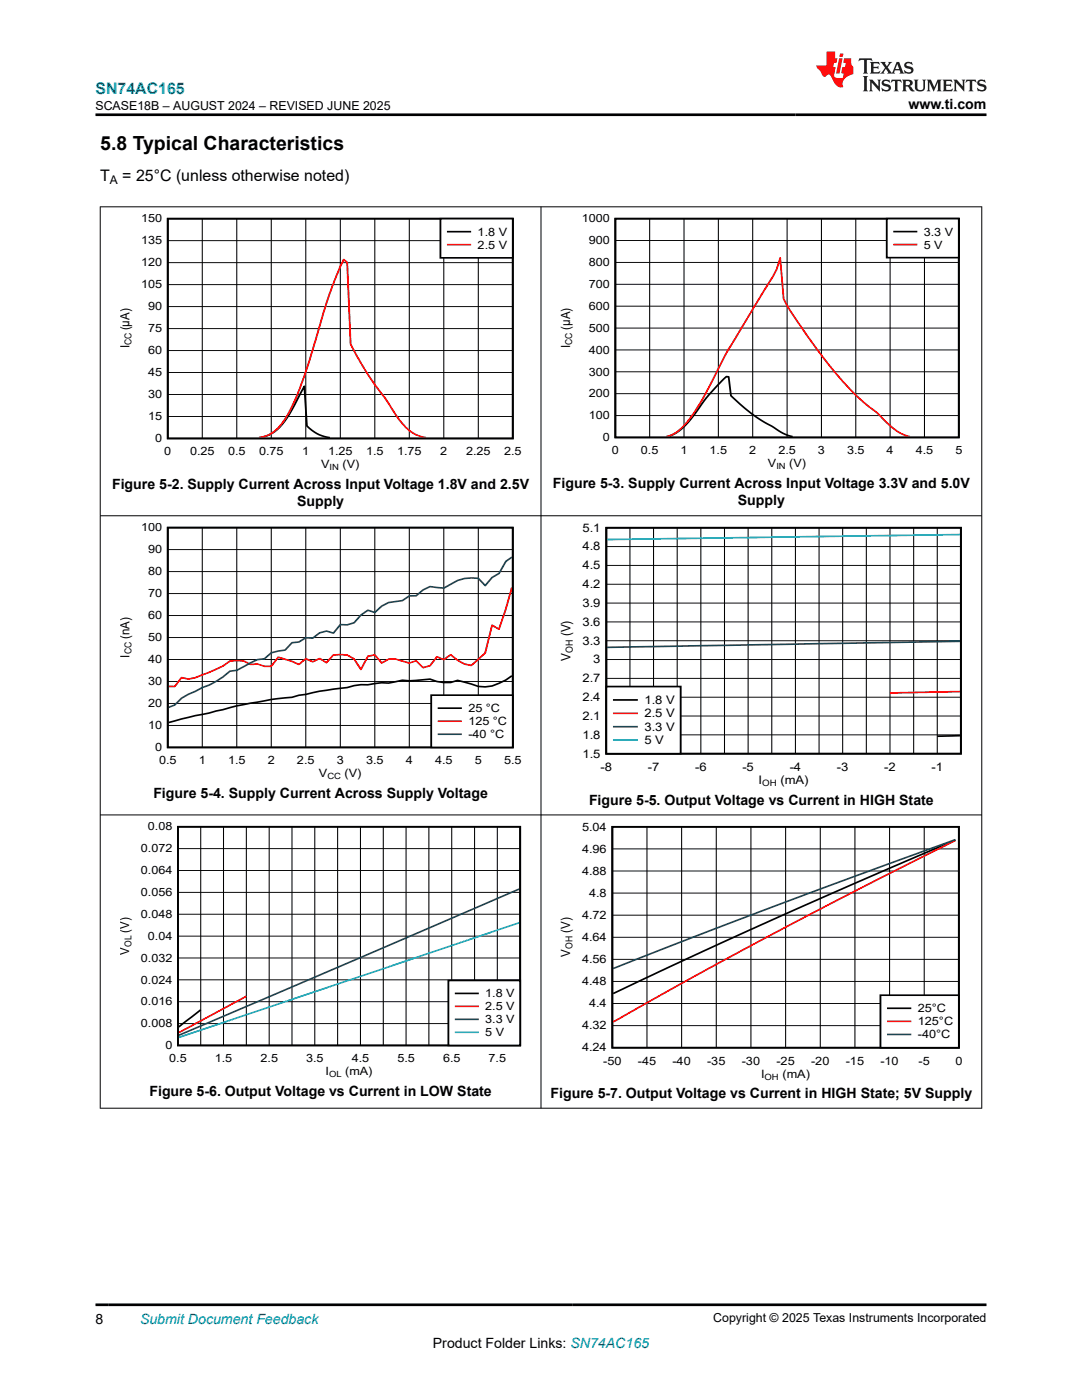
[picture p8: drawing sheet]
<svg xmlns="http://www.w3.org/2000/svg" width="216mm" height="279mm" viewBox="0 0 216 279" stroke-linecap="round" stroke-linejoin="round" font-family="sans-serif">
<path d="M33.5 43.6h68.8v43.9h-68.8zM51.7 87.3a7.3 7.3 0 0 0 5.6-3.9l3.4-6.3 .5 7.9a7.4 7.4 0 0 0 4.6 2.3" fill="none" stroke="#000" stroke-width=".35"/>
<g fill="none" stroke="#000" stroke-width=".2">
<path d="M33.5 56.8h68.8M33.5 52.4h68.8M33.5 48h68.8M40.4 43.6v43.9M47.2 43.6v43.9M54.1 43.6v43.9M61 43.6v43.9M67.9 43.6v43.9M74.8 43.6v43.9M81.7 43.6v43.9M88.6 43.6v43.9M95.4 43.6v43.9"/>
<path d="M33.5 78.7h68.8M33.5 74.3h68.8M33.5 70h68.8M33.5 65.6h68.8M33.5 61.2h68.8M33.5 83.1h68.8"/>
</g>
<path d="M51.7 87.3a6.8 6.8 0 0 0 5.2-3.7 57.2 57.2 0 0 0 5.5-13.8 114.4 114.4 0 0 1 5.5-16.6l.7-1.4 .7 .6 .7 16.3a57.5 57.5 0 0 0 6.9 10.8l2 3.2a9.8 9.8 0 0 0 4.8 4.3l1.3 .3" fill="none" stroke="#f00" stroke-width=".35"/>
<path d="M87.9 43.6h14.4v7.9h-14.4z" fill-rule="evenodd" fill="#fff"/>
<path d="M87.9 43.6h14.4v7.9h-14.4zM89.4 46.2h4.4M122.8 43.6h68.5v43.7h-68.5zM133.1 87.1a8.9 8.9 0 0 0 5.1-3.8l.9-1.3a37.9 37.9 0 0 1 5.8-6.8h.5l.5 3.8a37.1 37.1 0 0 0 9 6.7 8.2 8.2 0 0 0 3.3 1.4" fill="none" stroke="#000" stroke-width=".35"/>
<path d="M89.4 48.8h4.4M133 87.1a8.2 8.2 0 0 0 4.9-3.8 94.5 94.5 0 0 0 6.8-12.4l8.2-13.7a17 17 0 0 0 2.8-5.7l.7 8.1a86.7 86.7 0 0 0 6.1 9.4 57.1 57.1 0 0 0 12.4 13.3 18.5 18.5 0 0 0 5.5 4.5l1.2 .3" fill="none" stroke="#f00" stroke-width=".35"/>
<g fill="none" stroke="#000" stroke-width=".2">
<path d="M122.8 56.7h68.5M122.8 52.4h68.5M122.8 48h68.5M129.6 43.6v43.7M136.5 43.6v43.7M143.3 43.6v43.7M150.2 43.6v43.7M157.1 43.6v43.7M163.9 43.6v43.7M170.8 43.6v43.7M177.6 43.6v43.7M184.5 43.6v43.7"/>
<path d="M122.8 78.6h68.5M122.8 74.2h68.5M122.8 69.8h68.5M122.8 65.5h68.5M122.8 61.1h68.5M122.8 82.9h68.5"/>
</g>
<path d="M176.9 43.6h14.4v7.8h-14.4z" fill-rule="evenodd" fill="#fff"/>
<path d="M176.9 43.6h14.4v7.8h-14.4zM178.4 46.2h4.5M33.5 105.3h68.8v43.9h-68.8zM102.1 134.9a10.7 10.7 0 0 1-5.3 2.2l-1.4-.1-4.1-1.2a7.1 7.1 0 0 1-5.5-.3l-4.1 .4-1.4-.1-2.8 .5h-1.3l-2.8 .4-1.4-.1-2.7 .6a65 65 0 0 0-11 2l-2.8 .2a103.7 103.7 0 0 0-13.8 2.9l-2.7 .5-5.3 1.4" fill="none" stroke="#000" stroke-width=".35"/>
<path d="M178.4 48.8h4.5M102.1 117.3l-1.2 4.2-1.3 4.1-1.4-.8-1.4 5.5-2.7 2.5-1.4-.3-1.4-.7-1.4-1.1-1.3 .9-1.4-.5-1.4 1.8-1.4 .4-1.4-1.4-1.3 .4-2.8-.8h-1.4l-1.3 .8-1.4-1.6-1.4 .3-1.4 2.6-1.3-2.1-1.4-.8h-2.8l-1.4 1.5-1.3-.8-1.4 .7-1.4-.6-1.4 1.1-1.3-.6-2.8-.8-1.4 1.8h-1.3l-1.4-.5-1.4 .1-1.4-.7h-2.7a25.4 25.4 0 0 1-6.9 3.3l-1.4 .3-1.4-.3-1.3 1.8h-1.2" fill="none" stroke="#f00" stroke-width=".35"/>
<g fill="none" stroke="#000" stroke-width=".2">
<path d="M33.5 118.5h68.8M33.5 114.1h68.8M33.5 109.7h68.8M40.4 105.3v43.9M47.2 105.3v43.9M54.1 105.3v43.9M61 105.3v43.9M67.9 105.3v43.9M74.8 105.3v43.9M81.7 105.3v43.9M88.6 105.3v43.9M95.4 105.3v43.9"/>
<path d="M33.5 136h68.8M33.5 131.6h68.8M33.5 127.2h68.8M33.5 122.8h68.8M33.5 144.8h68.8M33.5 140.4h68.8"/>
</g>
<path d="M102.1 111.2l-1.2 .8-1.3 2.4-1.4 .8-1.4 1.7-1.4-1.5a7.5 7.5 0 0 0-5.5 1.2l-1.3 .8-2.8-.3-1.4 .6-1.4 1.2h-1.3l-1.4 1-2.8 .4-1.3 .7-1.4 1.2-1.4-.4-1.4 .9-1.3 1.6-1.4 .4h-1.4l-1.4 1.7-1.4-.5-1.3 .4-1.4 1.1-1.4-.1-1.4 .8-1.3 .2-1.4 1.4-2.8 .6-1.3 1.2-1.4 .1-4.2 2.2-1.3 .1a15 15 0 0 1-5.5 3.3l-4.2 2.1-1.3 1.4-1.2 .5" fill="none" stroke="#156" stroke-width=".35"/>
<path d="M86 138.7h16.3v10.5h-16.3z" fill-rule="evenodd" fill="#fff"/>
<path d="M86 138.7h16.3v10.5h-16.3zM87.5 141.3h4.5" fill="none" stroke="#000" stroke-width=".35"/>
<path d="M87.5 143.9h4.5" fill="none" stroke="#f00" stroke-width=".35"/>
<path d="M87.5 146.5h4.5" fill="none" stroke="#156" stroke-width=".35"/>
<path d="M121 105.3h70.7v45.1h-70.7zM191.5 146.8l-4.5 .1" fill="none" stroke="#000" stroke-width=".36"/>
<g fill="none" stroke="#000" stroke-width=".2">
<path d="M121 116.6h70.7M121 112.8h70.7M121 109.1h70.7M125.7 105.3v45.1M130.4 105.3v45.1M135.1 105.3v45.1M139.8 105.3v45.1M144.6 105.3v45.1M149.3 105.3v45.1M154 105.3v45.1M158.7 105.3v45.1M163.4 105.3v45.1"/>
<path d="M168.1 105.3v45.1M172.9 105.3v45.1M177.6 105.3v45.1M182.3 105.3v45.1M187 105.3v45.1M121 139.1h70.7M121 135.4h70.7M121 131.6h70.7M121 127.9h70.7M121 124.1h70.7M121 120.4h70.7M121 146.7h70.7"/>
<path d="M121 142.9h70.7"/>
</g>
<path d="M191.5 138l-13.9 .3" fill="none" stroke="#f00" stroke-width=".36"/>
<path d="M191.5 128l-70.3 1.2" fill="none" stroke="#156" stroke-width=".36"/>
<path d="M191.5 106.7l-70.3 1" fill="none" stroke="#0bc" stroke-width=".36"/>
<path d="M121 137h14.8v13.4h-14.8z" fill-rule="evenodd" fill="#fff"/>
<path d="M121 137h14.8v13.4h-14.8zM122.5 139.7h4.6" fill="none" stroke="#000" stroke-width=".36"/>
<path d="M122.5 142.4h4.6" fill="none" stroke="#f00" stroke-width=".36"/>
<path d="M122.5 145h4.6" fill="none" stroke="#156" stroke-width=".36"/>
<path d="M122.5 147.7h4.6" fill="none" stroke="#0bc" stroke-width=".36"/>
<path d="M35.5 165h68.3v43.6h-68.3zM40.1 201.5l-4.4 3.5" fill="none" stroke="#000" stroke-width=".35"/>
<g fill="none" stroke="#000" stroke-width=".2">
<path d="M35.5 178.1h68.3M35.5 173.7h68.3M35.5 169.4h68.3M40.1 165v43.7M44.6 165v43.7M49.2 165v43.7M53.7 165v43.7M58.3 165v43.7M62.8 165v43.7M67.4 165v43.7M71.9 165v43.7M76.5 165v43.7"/>
<path d="M81 165v43.7M85.6 165v43.7M90.1 165v43.7M94.7 165v43.7M99.2 165v43.7M35.5 199.9h68.3M35.5 195.5h68.3M35.5 191.2h68.3M35.5 186.8h68.3M35.5 182.5h68.3M35.5 204.3h68.3"/>
</g>
<path d="M49.2 198.8l-13.5 7.3" fill="none" stroke="#f00" stroke-width=".35"/>
<path d="M103.6 177.4l-67.9 29.2" fill="none" stroke="#156" stroke-width=".35"/>
<path d="M103.6 184.2l-67.9 22.8" fill="none" stroke="#0bc" stroke-width=".35"/>
<path d="M89.5 195.7h14.3v12.9h-14.3z" fill-rule="evenodd" fill="#fff"/>
<path d="M122.2 165h69.1v44.1h-69.1zM190.6 167.6l-33.8 14.8-18 8.2-16.4 7.7M89.5 195.7h14.3v12.9h-14.3zM90.9 198.3h4.5" fill="none" stroke="#000" stroke-width=".35"/>
<path d="M190.6 167.7l-15.9 8-17.9 9.3-18.7 10.1-15.7 8.9M90.9 200.8h4.5" fill="none" stroke="#f00" stroke-width=".35"/>
<path d="M190.6 167.6l-36.6 13.4-31.6 12.3M90.9 203.4h4.5" fill="none" stroke="#156" stroke-width=".35"/>
<path d="M90.9 206h4.5" fill="none" stroke="#0bc" stroke-width=".35"/>
<g fill="none" stroke="#000" stroke-width=".2">
<path d="M122.2 178.2h69.1M122.2 173.8h69.1M122.2 169.4h69.1M129.1 165v44.1M136 165v44.1M142.9 165v44.1M149.8 165v44.1M156.8 165v44.1M163.7 165v44.1M170.6 165v44.1M177.5 165v44.1M184.4 165v44.1"/>
<path d="M122.2 195.9h69.1M122.2 191.5h69.1M122.2 187.1h69.1M122.2 182.6h69.1M122.2 204.7h69.1M122.2 200.3h69.1"/>
</g>
<path d="M175.7 198.6h15.6v10.5h-15.6z" fill-rule="evenodd" fill="#fff"/>
<path d="M175.7 198.6h15.6v10.5h-15.6zM177.2 201.2h4.5" fill="none" stroke="#000" stroke-width=".35"/>
<path d="M177.2 203.8h4.5" fill="none" stroke="#f00" stroke-width=".35"/>
<path d="M177.2 206.4h4.5" fill="none" stroke="#156" stroke-width=".35"/>
<path d="M19.9 41.3h176.1M20 41.2v180M107.9 41.2v180M195.9 41.2v180M19.9 102.9h176.1M19.9 162.6h176.1M19.9 221.2h176.1" fill="none" stroke="#000" stroke-width=".2"/>
<path d="M171.5 11.6l-.2 .6 .5-.2h.6v.1v2.2l-.2 .4h1l-.2-.4v-2.2v-.1h.5l.6 .2-.2-.6zM173.6 12.4l.2 .3v1.6l-.2 .4h1.9l.1-.6a1.08 1.08 0 0 1-1.3 .2v-.7h.6l.4 .2v-.7l-.4 .2h-.6v-.5l.2-.2a1 1 0 0 1 1 .3l-.1-.5zM175.7 12.4l.9 1.1-1 1.2h.9l-.2-.2 .5-.8 .4 .8-.2 .2h1.6l-.2-.2 .2-.5h.9l.1 .5-.1 .2h.9l-.2-.4-.8-1.9h-.5l-.9 2.1-.9-1.1 .9-1h-.8l.2 .2-.4 .6-.4-.6 .2-.2zM179 12.8l.4 1h-.7zM180.7 12.5a.65 .65 0 0 0-.2 .7 .65 .65 0 0 0 .6 .5l.6 .1 .1 .3a.79 .79 0 0 1-.7 .4 .79 .79 0 0 1-.7-.5l.1 .7 .2-.1a.93 .93 0 0 0 1.1 0 .93 .93 0 0 0 .4-.9 1.46 1.46 0 0 0-1.2-.6l-.1-.3a1.09 1.09 0 0 1 1.2 .2l-.2-.6-.1 .1-.5-.2zM172.2 15.2l.2 .4v2.2l-.2 .4h1l-.2-.4v-2.2l.2-.4zM173.4 15.9l.2 .4v1.5l-.2 .4h.8l-.3-.4 .1-1.3 1.6 1.8v-2l.2-.4h-.7l.1 .2 .1 1.1-1.2-1.3zM176.2 16a.65 .65 0 0 0-.2 .8 .65 .65 0 0 0 .6 .4l.6 .2 .1 .2a.79 .79 0 0 1-.7 .4 .79 .79 0 0 1-.7-.5l.1 .7 .2-.1a.93 .93 0 0 0 1.1 .1 .93 .93 0 0 0 .4-1 1.46 1.46 0 0 0-1.2-.5l-.1-.4a1.09 1.09 0 0 1 1.2 .2l-.1-.6-.2 .1-.5-.1zM177.9 15.9l-.1 .6a.63 .63 0 0 1 .8-.3v1.6l-.3 .4h1l-.2-.4v-1.6a.66 .66 0 0 1 .8 .3l-.1-.6zM180 15.9l.2 .4v1.5l-.2 .4h1l-.2-.2-.1-.7h.5l.1 .2a.79 .79 0 0 0 1.2 .6l-1-.9a.61 .61 0 0 0 .6-.6 .61 .61 0 0 0-.5-.7zM180.8 16.2h.1a.47 .47 0 0 1 .5 .1 .47 .47 0 0 1 .1 .5l-.1 .1-.7 .1zM182.3 15.9l.2 .2a2.27 2.27 0 0 0 .4 2 1.04 1.04 0 0 0 1.7-.7v-1.3l.2-.2h-.8l.2 .4v1.1a.6 .6 0 0 1-.6 .6 .6 .6 0 0 1-.6-.6v-1.1l.3-.4zM184.9 15.9l.2 .4v1.5l-.2 .4h.8l-.3-.4v-1.4l.9 1.9 .9-1.9v1.4l-.3 .4h1l-.2-.4v-1.5l.2-.4h-.8l-.7 1.5-.6-1.5zM188.1 15.9l.2 .4v1.5l-.2 .4h1.9l.1-.6a1.09 1.09 0 0 1-1.3 .2v-.7h.6l.4 .2v-.6l-.4 .2h-.6v-.6l.2-.1a1.01 1.01 0 0 1 1 .3l-.1-.6zM190.2 15.9l.3 .4v1.5l-.3 .4h.8l-.2-.4v-1.3l1.6 1.8v-2l.2-.4h-.7l.2 .2v1.1l-1.2-1.3zM192.8 15.9l-.1 .6a.63 .63 0 0 1 .8-.3v1.6l-.3 .4h1l-.2-.4v-1.6a.66 .66 0 0 1 .8 .3l-.1-.6zM195.2 16a.65 .65 0 0 0-.2 .8 .65 .65 0 0 0 .6 .4l.6 .2 .2 .2a.79 .79 0 0 1-.7 .4 .79 .79 0 0 1-.7-.5l.1 .7 .2-.1a.93 .93 0 0 0 1 .1 .93 .93 0 0 0 .5-1 1.46 1.46 0 0 0-1.3-.5v-.4a1.09 1.09 0 0 1 1.2 .2l-.2-.6-.2 .1-.5-.1z" fill="#231f20"/>
<path d="M164.9 10.3v2.7h-2l.1 .4 .8 1a.95 .95 0 0 0 1 .9 .59 .59 0 0 1 .5-.4 .59 .59 0 0 1 .5 .3l.4 .8a1.59 1.59 0 0 0 2.1 1.4 1.61 1.61 0 0 1 1-2.3l1-.3-.1-1.5a1.59 1.59 0 0 1-.3-1.7h-1.5l-.2 .9h.6l-.2 .9h-.5l-.2 .9v.3l.4 .1-.1 .9h-.7a.73 .73 0 0 1-1-.7l.3-1.5h-.5l.1-.9h.5l.2-.9h-.5v-1.3zM167.4 11.6l-.6 3.1h.7l.6-3.1zM167.6 10.7l-.1 .6h.7l.1-.6z" fill="#ed1c24"/>
<path d="M19 22.9h177.8M19 260.4h177.8" fill="none" stroke="#000" stroke-width=".53"/>
<text font-size="3.9" x="20" y="29.9">5.8 Typical Characteristics</text>
<text font-size="3.2" fill="#00f" x="19" y="18.7">SN74AC165</text>
<g font-size="3.2">
<text x="20" y="36.1">T</text>
<text x="24.4" y="36.1">= 25°C (unless otherwise noted)</text>
</g>
<g font-size="2.8">
<text x="181.3" y="21.8">www.ti.com</text>
<text x="22.4" y="97.5">Figure 5-2. Supply Current Across Input Voltage 1.8V and 2.5V</text>
<text x="59.3" y="100.9">Supply</text>
<text x="110.3" y="97.3">Figure 5-3. Supply Current Across Input Voltage 3.3V and 5.0V</text>
<text x="147.2" y="100.7">Supply</text>
<text x="30.6" y="159.2">Figure 5-4. Supply Current Across Supply Voltage</text>
<text x="117.5" y="160.6">Figure 5-5. Output Voltage vs Current in HIGH State</text>
<text x="29.8" y="218.6">Figure 5-6. Output Voltage vs Current in LOW State</text>
<text x="109.8" y="219.2">Figure 5-7. Output Voltage vs Current in HIGH State; 5V Supply</text>
<text x="19" y="264.2">8</text>
<text x="86.4" y="269">Product Folder Links: SN74AC165</text>
</g>
<text font-size="2.8" fill="#00f" x="27.9" y="264.2">Submit Document Feedback</text>
<g font-size="2.6">
<text x="113.8" y="131.8" transform="rotate(-90 113.8 131.8)">V</text>
<text x="113.8" y="127" transform="rotate(-90 113.8 127)">(V)</text>
</g>
<g font-size="2.5">
<text x="19" y="21.9">SCASE18B – AUGUST 2024 – REVISED JUNE 2025</text>
<text x="25.8" y="65.9" transform="rotate(-90 25.8 65.9)">(µA)</text>
<text x="113.8" y="65.8" transform="rotate(-90 113.8 65.8)">(µA)</text>
<text x="25.8" y="69.5" transform="rotate(-90 25.8 69.5)">I</text>
<text x="113.8" y="69.5" transform="rotate(-90 113.8 69.5)">I</text>
<text x="25.8" y="131.2" transform="rotate(-90 25.8 131.2)">I</text>
<text x="25.8" y="127.5" transform="rotate(-90 25.8 127.5)">(nA)</text>
<text x="25.8" y="190.5" transform="rotate(-90 25.8 190.5)">V</text>
<text x="25.8" y="186.1" transform="rotate(-90 25.8 186.1)">(V)</text>
<text x="113.8" y="190.9" transform="rotate(-90 113.8 190.9)">V</text>
<text x="113.8" y="186.2" transform="rotate(-90 113.8 186.2)">(V)</text>
<text x="142.3" y="263.9">Copyright © 2025 Texas Instruments Incorporated</text>
</g>
<text font-size="2.4" x="21.9" y="36.7">A</text>
<g font-size="2.3">
<text x="28.2" y="44.4">150</text>
<text x="95.3" y="47">1.8 V</text>
<text x="116.1" y="44.4">1000</text>
<text x="184.3" y="47">3.3 V</text>
<text x="28.2" y="53.2">120</text>
<text x="28.2" y="48.8">135</text>
<text x="95.3" y="49.6">2.5 V</text>
<text x="117.5" y="53.1">800</text>
<text x="117.5" y="48.7">900</text>
<text x="184.3" y="49.6">5 V</text>
<text x="28.2" y="57.5">105</text>
<text x="117.5" y="57.5">700</text>
<text x="29.6" y="61.9">90</text>
<text x="117.5" y="61.8">600</text>
<text x="29.6" y="70.7">60</text>
<text x="29.6" y="66.3">75</text>
<text x="117.5" y="70.6">400</text>
<text x="117.5" y="66.2">500</text>
<text x="29.6" y="75.1">45</text>
<text x="117.5" y="74.9">300</text>
<text x="29.6" y="83.9">15</text>
<text x="29.6" y="79.5">30</text>
<text x="117.5" y="83.7">100</text>
<text x="117.5" y="79.3">200</text>
<text x="31" y="88.3">0</text>
<text x="120.3" y="88">0</text>
<text x="32.8" y="90.9">0</text>
<text x="37.9" y="90.9">0.25</text>
<text x="45.5" y="90.9">0.5</text>
<text x="51.7" y="90.9">0.75</text>
<text x="60.3" y="90.9">1</text>
<text x="64.1" y="93.5">V</text>
<text x="65.5" y="90.9">1.25</text>
<text x="68.3" y="93.5">(V)</text>
<text x="73" y="90.9">1.5</text>
<text x="79.2" y="90.9">1.75</text>
<text x="87.9" y="90.9">2</text>
<text x="93" y="90.9">2.25</text>
<text x="100.6" y="90.9">2.5</text>
<text x="122.1" y="90.6">0</text>
<text x="127.9" y="90.6">0.5</text>
<text x="135.8" y="90.6">1</text>
<text x="141.6" y="90.6">1.5</text>
<text x="149.5" y="90.6">2</text>
<text x="153.2" y="93.2">V</text>
<text x="155.3" y="90.6">2.5</text>
<text x="157.5" y="93.2">(V)</text>
<text x="163.2" y="90.6">3</text>
<text x="169" y="90.6">3.5</text>
<text x="176.9" y="90.6">4</text>
<text x="182.7" y="90.6">4.5</text>
<text x="190.6" y="90.6">5</text>
<text x="28.2" y="106">100</text>
<text x="116.2" y="106.1">5.1</text>
<text x="29.6" y="110.4">90</text>
<text x="116.2" y="113.6">4.5</text>
<text x="116.2" y="109.8">4.8</text>
<text x="29.6" y="119.2">70</text>
<text x="29.6" y="114.8">80</text>
<text x="116.2" y="117.4">4.2</text>
<text x="29.6" y="123.6">60</text>
<text x="116.2" y="124.9">3.6</text>
<text x="116.2" y="121.1">3.9</text>
<text x="29.6" y="128">50</text>
<text x="116.2" y="128.6">3.3</text>
<text x="29.6" y="136.8">30</text>
<text x="29.6" y="132.4">40</text>
<text x="116.2" y="136.1">2.7</text>
<text x="118.4" y="132.4">3</text>
<text x="29.6" y="141.1">20</text>
<text x="93.5" y="142.1">25 °C</text>
<text x="116.2" y="143.7">2.1</text>
<text x="116.2" y="139.9">2.4</text>
<text x="128.6" y="140.5">1.</text>
<text x="128.6" y="143.2">2.</text>
<text x="130.8" y="140.5">8 V</text>
<text x="130.8" y="143.2">5 V</text>
<text x="29.6" y="145.5">10</text>
<text x="31" y="149.9">0</text>
<text x="93.5" y="144.7">125 °C</text>
<text x="93.5" y="147.3">-4</text>
<text x="95.7" y="147.3">0 °C</text>
<text x="116.2" y="147.4">1.8</text>
<text x="128.6" y="145.9">3.</text>
<text x="128.6" y="148.5">5</text>
<text x="130.8" y="145.9">3 V</text>
<text x="130.8" y="148.5">V</text>
<text x="31.7" y="152.5">0.5</text>
<text x="39.7" y="152.5">1</text>
<text x="45.5" y="152.5">1.5</text>
<text x="53.4" y="152.5">2</text>
<text x="59.3" y="152.5">2.5</text>
<text x="63.6" y="155.1">V</text>
<text x="67.2" y="152.5">3</text>
<text x="68.8" y="155.1">(V)</text>
<text x="73" y="152.5">3.5</text>
<text x="81" y="152.5">4</text>
<text x="86.8" y="152.5">4.5</text>
<text x="94.7" y="152.5">5</text>
<text x="100.6" y="152.5">5.5</text>
<text x="116.2" y="151.2">1.5</text>
<text x="119.8" y="153.9">-8</text>
<text x="129.3" y="153.9">-7</text>
<text x="138.7" y="153.9">-6</text>
<text x="148.1" y="153.9">-5</text>
<text x="157.6" y="153.9">-4</text>
<text x="167" y="153.9">-3</text>
<text x="176.4" y="153.9">-2</text>
<text x="185.9" y="153.9">-1</text>
<text x="151.3" y="156.5">I</text>
<text x="155.7" y="156.5">(mA)</text>
<text x="29.5" y="165.7">0.08</text>
<text x="116.1" y="165.8">5.04</text>
<text x="28.1" y="170.1">0.072</text>
<text x="116.1" y="170.2">4.96</text>
<text x="28.1" y="178.8">0.056</text>
<text x="28.1" y="174.5">0.064</text>
<text x="116.1" y="174.6">4.88</text>
<text x="117.5" y="179">4.8</text>
<text x="28.1" y="183.2">0.048</text>
<text x="116.1" y="183.4">4.72</text>
<text x="28.1" y="191.9">0.032</text>
<text x="29.5" y="187.6">0.04</text>
<text x="116.1" y="187.8">4.64</text>
<text x="28.1" y="196.3">0.024</text>
<text x="116.1" y="196.6">4.48</text>
<text x="116.1" y="192.2">4.56</text>
<text x="28.1" y="200.7">0.016</text>
<text x="96.8" y="199.1">1.8 V</text>
<text x="96.8" y="201.6">2.5 V</text>
<text x="117.5" y="201">4.4</text>
<text x="183.1" y="202">2</text>
<text x="184.6" y="202">5°C</text>
<text x="28.1" y="205">0.008</text>
<text x="33" y="209.4">0</text>
<text x="96.8" y="204.2">3.3 V</text>
<text x="96.8" y="206.8">5 V</text>
<text x="116.1" y="209.8">4.24</text>
<text x="116.1" y="205.4">4.32</text>
<text x="183.1" y="204.6">1</text>
<text x="183.1" y="207.3">-40°C</text>
<text x="184.6" y="204.6">25°C</text>
<text x="33.8" y="212">0.5</text>
<text x="42.9" y="212">1.5</text>
<text x="52" y="212">2.5</text>
<text x="61.1" y="212">3.5</text>
<text x="65" y="214.6">I</text>
<text x="68.9" y="214.6">(mA)</text>
<text x="70.2" y="212">4.5</text>
<text x="79.3" y="212">5.5</text>
<text x="88.4" y="212">6.5</text>
<text x="97.5" y="212">7.5</text>
<text x="120.3" y="212.5">-50</text>
<text x="127.3" y="212.5">-45</text>
<text x="134.2" y="212.5">-40</text>
<text x="141.1" y="212.5">-35</text>
<text x="148" y="212.5">-30</text>
<text x="151.9" y="215.1">I</text>
<text x="154.9" y="212.5">-25</text>
<text x="156.1" y="215.1">(mA)</text>
<text x="161.8" y="212.5">-20</text>
<text x="168.8" y="212.5">-15</text>
<text x="175.7" y="212.5">-10</text>
<text x="183.3" y="212.5">-5</text>
<text x="190.6" y="212.5">0</text>
</g>
<g font-size="1.9">
<text x="26.3" y="68.9" transform="rotate(-90 26.3 68.9)">CC</text>
<text x="114.2" y="68.8" transform="rotate(-90 114.2 68.8)">CC</text>
<text x="26.3" y="130.6" transform="rotate(-90 26.3 130.6)">CC</text>
<text x="114.3" y="130.3" transform="rotate(-90 114.3 130.3)">OH</text>
<text x="26.2" y="189" transform="rotate(-90 26.2 189)">OL</text>
<text x="114.2" y="189.4" transform="rotate(-90 114.2 189.4)">OH</text>
</g>
<text font-size="1.8" x="152.1" y="156.9">OH</text>
<g font-size="1.7">
<text x="65.8" y="93.8">IN</text>
<text x="154.9" y="93.6">IN</text>
<text x="65.3" y="155.5">CC</text>
<text x="65.7" y="214.9">OL</text>
<text x="152.6" y="215.5">OH</text>
</g>
</svg>
